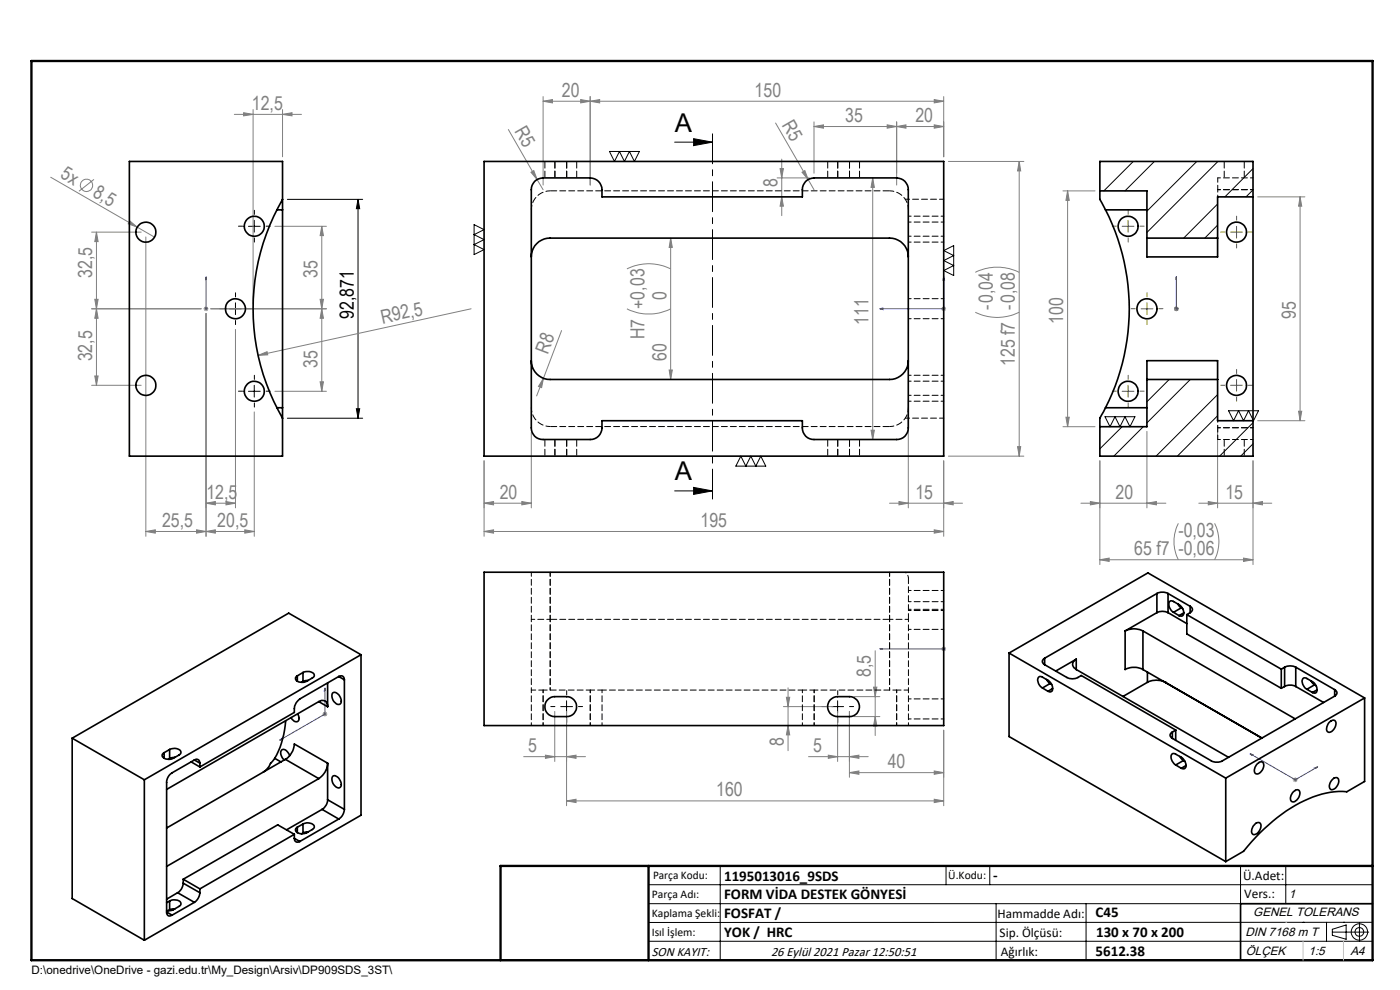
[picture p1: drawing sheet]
<svg xmlns="http://www.w3.org/2000/svg" width="297mm" height="210mm" viewBox="0 0 297 210" stroke-linecap="round" stroke-linejoin="round" font-family="sans-serif">
<g fill="none" stroke="#808080" stroke-width=".21">
<path d="M10.8 37.6l22 12.7M19.9 38.1l-3.1 2.5M49.7 24.3h14.3M51.7 23.9l2 .4-2 .3zM53.7 23.2v41.3M59.9 24.3l2-.4v.7zM59.9 23.2v10.1M107.8 27.5l6.1 10.6M112.6 36.5l.6-.3 .7 1.9zM113.9 38.1l1.3 2.1M115.2 21.5l2-.4v.7zM115.2 20.5v18.8"/>
<path d="M123.2 21.1l2 .4-2 .3zM125.2 21.5l2-.4v.7zM125.2 20.5v18.8M164.5 26.1l8.2 14.1M164.9 37.7h6.8M165.5 35.8h.7l-.4 1.9zM165.8 33.8v11.9M170.1 36.5l.6-.3 .7 1.9zM172.7 26.8l2-.3v.7zM172.7 25.9v10.9M185.1 37.7l.4 2h-.7zM185.1 37.7v55.5"/>
<path d="M188.2 26.5l2 .3-2 .4zM190.2 26.8l2-.3v.7zM190.2 25.9v13.4M198.2 26.5l2 .3-2 .4zM198.2 21.1l2 .4-2 .3zM200.2 20.5v12.8M200.2 21.5h-85M200.2 26.8h-27.5M201.2 34.2h16M216.2 34.2v62.6M216.2 34.2l.3 2.1h-.6zM19.4 49.2h10.6"/>
<path d="M20.5 49.2l.3 2.1h-.7zM20.5 49.2v32.5M27.6 46.9l1.5 1.3-1.9-.7zM30.9 50.3v63.5M58.3 48h11M68.3 48l.3 2h-.7zM68.3 48v35M133 57a10.4 10.4 0 0 1 9.3 0M142.3 50.5l.3 2h-.6zM142.3 50.5v30M165.8 41.8l.4 1.9h-.7zM206.9 57.8a10.4 10.4 0 0 1 9.3 0"/>
<path d="M225.5 40.5h6.8M226.5 40.5l.3 2h-.7zM226.5 40.5v50M266.8 41.8h10M275.8 41.8l.4 1.9h-.7zM275.8 41.8v47.4M19.4 65.5h23.3M20.1 63.5h.7l-.3 2zM20.1 79.8h.7l-.3 1.9zM20.5 65.5l.3 2h-.7zM43.2 65.5h1M43.4 65.1l.7 .8"/>
<path d="M43.7 66.5v47.3M43.7 65v1M44.1 65.1l-.7 .8M44.7 65.5h24.6M50 69.9v37.8M54.8 75.4l1.9-.8 .1 .7zM67.9 63.5h.7l-.3 2zM68.3 65.5l.3 2h-.7zM99.9 65.5l-45.1 9.9M119.1 70.1l-3.8 10.1M133 65.5a10.4 10.4 0 0 0 9.3 0M142 78.5h.6l-.3 2z"/>
<path d="M199.7 65.5h1M199.8 65.1l.8 .8M200.2 65v1M200.6 65.1l-.8 .8M206.9 66.2a10.4 10.4 0 0 0 9.3 0M249.1 65.5h1M249.2 65.1l.7 .8M249.6 65v1M249.9 65.1l-.7 .8M19.4 81.7h10.6M53.9 87.4v26.4M58.3 83h11"/>
<path d="M67.9 81h.7l-.3 2zM102.7 97.7v16.1M112.7 91.7v16M115.3 80.2l-.4 2-.7-.2zM115.3 80.2l-1.5 3.8M184.8 91.3h.7l-.4 1.9zM192.7 84.9v22.8M200.2 97.7v16.1M201.2 96.8h16M215.9 94.7h.6l-.3 2.1zM225.5 90.5h6.8M226.1 88.5h.7l-.3 2z"/>
<path d="M233.3 97.7v22.1M243.3 91.5v16.2M258.3 90.2v17.5M265.8 97.7v22.1M266.8 89.2h10M275.5 87.2h.7l-.4 2zM30.9 112.7l2-.3v.7zM30.9 112.7h23M41.7 112.4l2 .3-2 .4zM43.7 106.7l2-.3v.7zM43.7 112.7l2-.3v.7zM43.7 106.7h6.3"/>
<path d="M47.9 106.4l2.1 .3-2.1 .4zM51.9 112.4l2 .3-2 .4zM102.7 106.7l2-.3v.7zM102.7 106.7h10M102.7 112.7l2-.3v.7zM102.7 112.7h97.5M110.7 106.4l2 .3-2 .4zM188.7 106.7h15.5M190.7 106.4l2 .3-2 .4zM198.2 112.4l2 .3-2 .4zM200.2 106.7l2-.3v.7zM229.3 106.7h18"/>
<path d="M231.3 106.4l2 .3-2 .4zM233.3 118.7l2-.3v.7zM233.3 118.7h32.5M243.3 106.7l2-.3v.7zM250 111a8.6 8.6 0 0 0 0 7.7M254.3 106.7h15.5M256.3 106.4l2 .3-2 .4zM257.7 111a8.6 8.6 0 0 1 0 7.7M263.8 118.4l2 .3-2 .4zM265.8 106.7l2-.3v.7zM185.7 138v18M199.7 137.6h1"/>
<path d="M199.8 137.3l.8 .7M200.2 137.2v.9M200.6 137.3l-.8 .7M68.4 151.5h1M68.6 151.1l.7 .7M68.9 151v1M69.3 151.1l-.7 .7M117.7 150.9v10.6M120.2 150.9v20M166.2 149.9h10.5M166.8 147.9h.7l-.3 2zM167.2 153.9l.3 2h-.7z"/>
<path d="M167.2 145.9v13.3M177.7 150.9v10.6M180.2 150.9v14M181.2 147.8h5.5M181.2 152h5.5M185.3 145.8h.7l-.3 2zM185.7 152l.3 2h-.7zM200.2 154.9v16M111.1 160.5h13.1M115.7 160.2l2 .3-2 .4zM120.2 169.9l2-.4v.7zM120.2 169.9h80"/>
<path d="M120.2 160.5l2-.3v.7zM171.5 160.5h12.7M175.7 160.2l2 .3-2 .4zM180.2 163.9l2-.4v.7zM180.2 163.9h20M180.2 160.5l2-.3v.7zM198.2 163.5l2 .4-2 .3zM198.2 169.5l2 .4-2 .3zM274.2 165.4h1.1M274.4 165.1l.7 .7M274.8 164.9v1M275.1 165.1l-.7 .7"/>
<circle cx="18.3" cy="39.3" r="1.3"/>
</g>
<g fill="none" stroke="#000" stroke-width=".21">
<path d="M129.3 32.1h6.3l-1 2.1-1.1-2.1-1 2.1-1.1-2.1-1 2.1zM143.1 30.2h8M147.1 29.4l4 .8-4 .7zM52.7 48h2.5M53.9 46.7v2.5M61 42.3h15.9M76 42.3l.3 2h-.7zM76 42.3v46.4M100.6 47.7l2.1 1-2.1 1.1 2.1 1-2.1 1.1 2.1 1-2.1 1.1zM200.2 53.2l2.1-1.1v6.3l-2.1-1 2.1-1.1-2.1-1 2.1-1.1zM48.7 65.5h2.5M50 64.2v2.5"/>
<path d="M52.7 83h2.5M53.9 81.7v2.5M61 88.7h15.9M75.6 86.7h.7l-.3 2zM157.2 96.8l1 2.1 1.1-2.1 1 2.1 1.1-2.1 1.1 2.1h-6.4zM234.4 88.4h6.4l-1.1 2.1-1-2.1-1.1 2.1-1.1-2.1-1 2.1zM260.6 87.1h6.4l-1.1 2.1-1-2.1-1.1 2.1-1.1-2.1-1 2.1zM143.1 104.1h8M147.1 103.4l4 .7-4 .8zM119 149.9h2.5M120.2 148.7v2.5M176.5 149.9h2.5"/>
<path d="M177.7 148.7v2.5M137.6 187.7h153.6M137.6 191.7h153.6M137.6 199.7h153.6M152.8 183.7v20M200.7 183.7v4M210 183.7v4M211.3 191.7v12M230.4 191.7v12M263.2 183.7v20M272.8 183.7v8M276.4 195.6h.1"/>
<path d="M281.4 195.6v4.1M282.6 197.7h7.8M282.6 197.1l3-.9v3l-3-.8zM285 195.6h.1M288.4 195.8v3.8M291.2 195.6l-153.6 .1"/>
<circle cx="288.4" cy="197.7" r="1.74"/>
<circle cx="288.4" cy="197.7" r=".93"/>
</g>
<g fill="none" stroke="#00f" stroke-width=".21">
<path d="M43.7 58.7v.7v-.7M43.7 58.7v6.8M200.2 58.7l.2 .7h-.4zM200.2 58.7v6.8h-13.5M249.6 58.7v.7v-.7M249.6 58.7v6.8M43.7 65.3v.4zM43.7 65.5h.1M186.7 65.5l.6-.2v.4zM249.6 65.3v.4zM249.6 65.5h.1M186.7 137.6h.6h-.6"/>
<path d="M186.7 137.6h13.5M200 137.6h.4zM200.2 137.6h.1M59.3 157l.5-.4v.3zM68.9 145.9l.1 .5-.2 .2zM68.9 145.9v5.6l-9.6 5.5M265.2 159.9l.6 .2-.3 .1zM265.2 159.9l9.6 5.5 4.7-2.7M278.9 162.9l.6-.2-.3 .3z"/>
</g>
<g fill="none" stroke="#000" stroke-width=".21" stroke-dasharray="15.2 1.3 1.3 1.3">
<path d="M51.5 48h-.9M54 45.5v-.9M54 50.5v.9M56.5 48h.8M47.5 65.5h-.9M50 63v-.9M50 68v.9M52.5 65.5h.8M51.5 83h-.9M54 80.5v-.9M54 85.5v.9M56.5 83h.8"/>
<path d="M117.7 149.9h-.9M120.2 147.4v-.9M120.2 152.4v.9M122.7 149.9h.9M175.2 149.9h-.9M177.7 147.4v-.9M177.7 152.4v.9M180.2 149.9h.9"/>
</g>
<path d="M151.2 28.1v78" fill="none" stroke="#000" stroke-width=".21" stroke-dasharray="6.3 1.3 1.3 1.3" stroke-dashoffset="-.2"/>
<g fill="none" stroke="#808000" stroke-width=".21" stroke-dasharray="15.2 1.3 1.3 1.3">
<path d="M236.8 48h-.8M239.3 45.5v-.9M239.3 50.5v.9M241.8 48h.9M259.8 49.2h-.8M262.3 46.7v-.8M262.3 51.7v.9M264.8 49.2h.9M240.8 65.5h-.8M243.3 63v-.9M243.3 68v.9M245.8 65.5h.9"/>
<path d="M262.3 79.2v-.8M236.8 83h-.8M239.3 80.5v-.9M239.3 85.5v.9M241.8 83h.9M259.8 81.7h-.8M262.3 84.2v.9M264.8 81.7h.9"/>
</g>
<path d="M238.1 48h2.5M239.3 46.7v2.5M261.1 49.2h2.5M262.3 48v2.5M242.1 65.5h2.5M243.3 64.2v2.5M238.1 83h2.5M239.3 81.7v2.5M261.1 81.7h2.5M262.3 80.5v2.5" fill="none" stroke="#808000" stroke-width=".21"/>
<path d="M291.2 191.7h-28v12M106.2 203.7h185" fill="none" stroke="#000" stroke-width=".35"/>
<path d="M6.7 12.9h284.5v190.8h-284.5zM137.6 183.7v20M291.2 183.7h-185v20" fill="none" stroke="#000" stroke-width=".5"/>
<path d="M272.8 195.6h.1M276.4 199.7v4M285 199.7v4" fill="none" stroke="#c0c0c0" stroke-width=".21"/>
<path d="M147.1 29.4l4 .8-4 .7zM147.1 103.4l4 .7-4 .8z" fill="#000"/>
<g fill="#00f">
<path d="M200.2 58.7l.2 .7h-.4zM186.7 65.5l.6-.2v.4z"/>
<path d="M68.9 145.9l.1 .5-.2 .2zM59.3 157l.5-.4v.3zM278.9 162.9l.6-.2-.3 .3zM265.2 159.9l.6 .2-.3 .1zM200 137.6h.4zM186.7 137.6h.6z"/>
<path d="M43.7 58.7v.7zM43.7 65.3v.4z"/>
<path d="M249.6 58.7v.7zM249.6 65.3v.4zM249.6 58.7v.7zM249.6 65.3v.4z"/>
</g>
<path d="M76 42.3l.3 2h-.7zM75.6 86.7h.7l-.3 2z" fill="#000"/>
<g fill="#808080">
<path d="M112.6 36.5l.6-.3 .7 1.9z"/>
<path d="M170.1 36.5l.6-.3 .7 1.9z"/>
<path d="M27.6 46.9l1.5 1.3-1.9-.7z"/>
<path d="M54.8 75.4l1.9-.8 .1 .7z"/>
<path d="M115.3 80.2l-.4 2-.7-.2z"/>
<path d="M123.2 21.1l2 .4-2 .3zM115.2 21.5l2-.4v.7z"/>
<path d="M59.9 24.3l2-.4v.7zM51.7 23.9l2 .4-2 .3z"/>
<path d="M198.2 169.5l2 .4-2 .3zM120.2 169.9l2-.4v.7z"/>
<path d="M30.9 112.7l2-.3v.7zM41.7 112.4l2 .3-2 .4zM175.7 160.2l2 .3-2 .4zM180.2 160.5l2-.3v.7zM115.7 160.2l2 .3-2 .4zM120.2 160.5l2-.3v.7z"/>
<path d="M43.7 106.7l2-.3v.7zM47.9 106.4l2.1 .3-2.1 .4z"/>
<path d="M102.7 112.7l2-.3v.7zM198.2 112.4l2 .3-2 .4z"/>
<path d="M231.3 106.4l2 .3-2 .4zM243.3 106.7l2-.3v.7z"/>
<path d="M190.7 106.4l2 .3-2 .4zM200.2 106.7l2-.3v.7zM190.2 26.8l2-.3v.7zM198.2 26.5l2 .3-2 .4zM125.2 21.5l2-.4v.7zM198.2 21.1l2 .4-2 .3z"/>
<path d="M263.8 118.4l2 .3-2 .4zM233.3 118.7l2-.3v.7z"/>
<path d="M188.2 26.5l2 .3-2 .4zM172.7 26.8l2-.3v.7z"/>
<path d="M110.7 106.4l2 .3-2 .4zM102.7 106.7l2-.3v.7z"/>
<path d="M256.3 106.4l2 .3-2 .4zM265.8 106.7l2-.3v.7z"/>
<path d="M67.9 63.5h.7l-.3 2zM68.3 48l.3 2h-.7zM20.1 63.5h.7l-.3 2zM20.5 49.2l.3 2.1h-.7z"/>
<path d="M215.9 94.7h.6l-.3 2.1zM216.2 34.2l.3 2.1h-.6z"/>
<path d="M166.8 147.9h.7l-.3 2zM167.2 153.9l.3 2h-.7z"/>
<path d="M68.3 65.5l.3 2h-.7zM67.9 81h.7l-.3 2zM20.5 65.5l.3 2h-.7zM20.1 79.8h.7l-.3 1.9zM185.3 145.8h.7l-.3 2zM185.7 152l.3 2h-.7z"/>
<path d="M165.5 35.8h.7l-.4 1.9zM165.8 41.8l.4 1.9h-.7zM226.5 40.5l.3 2h-.7zM226.1 88.5h.7l-.3 2z"/>
<path d="M142.3 50.5l.3 2h-.6zM142 78.5h.6l-.3 2z"/>
<path d="M185.1 37.7l.4 2h-.7zM184.8 91.3h.7l-.4 1.9z"/>
<path d="M275.8 41.8l.4 1.9h-.7zM275.5 87.2h.7l-.4 2z"/>
<path d="M43.7 112.7l2-.3v.7zM51.9 112.4l2 .3-2 .4zM180.2 163.9l2-.4v.7zM198.2 163.5l2 .4-2 .3z"/>
</g>
<g fill="none" stroke="#000" stroke-width=".35">
<path d="M102.7 34.2h97.5v62.6h-97.5zM113.4 38.5a2.71 2.71 0 0 1 1.8-.8h10a2.53 2.53 0 0 1 2.5 2.5v1.6h42.5a3.7 3.7 0 0 1 .7-3.3 2.72 2.72 0 0 1 1.8-.8h17.5a2.47 2.47 0 0 1 2.5 2.5v50.6a2.41 2.41 0 0 1-2.5 2.4h-17.5a2.41 2.41 0 0 1-2.5-2.4v-1.6h-42.5a3.4 3.4 0 0 1-1.1 3.6l-1.4 .4h-10a2.41 2.41 0 0 1-2.5-2.4v-50.6a2.47 2.47 0 0 1 .7-1.7zM58.7 44.5h1.2M59.9 42.3a46.3 46.3 0 0 0 0 46.4M59.9 42.3v2.2M59.9 42.3v-8.1h-32.5v62.6h32.5v-8.1M59.9 44.5v42M112.7 54.5a4 4 0 0 1 4-4h72a4 4 0 0 1 4 4M233.3 40.5v.7a3.3 3.3 0 0 0 .8 2.6l.4 .7M233.3 40.5v-6.3h32.5v62.6h-32.5v-6.3M233.3 40.5h10v10M234.5 44.5a46.2 46.2 0 0 1 0 42"/>
<path d="M234.5 44.5h8.8M243.3 50.5v4h15v-4M243.3 50.5h15M265.8 41.8h-7.5v8.7M112.7 76.5a4 4 0 0 0 4 4h72a4 4 0 0 0 4-4M58.7 86.5h1.2M59.9 86.5v2.2M234.5 86.5l-1.2 2.2v1.8M234.5 86.5h8.8M243.3 80.5v-4h15v4M243.3 80.5h15M243.3 80.5v10h-10"/>
<path d="M258.3 80.5v8.7h7.5M76.6 138.9v34l-46 26.6M76.6 138.9l-46 26.5M76.6 138.9l-15.4-8.8-45.9 26.5M102.7 121.4h97.5v32.5h-97.5zM214.1 138.5l45.9 26.6M214.1 138.5l29.4-17 46 26.6M214.1 138.5v17.7l45.9 26.6M221.6 139.6a.73 .73 0 0 0-.5 .7 .73 .73 0 0 0 .5 .7M221.6 139.6v1.4M228.3 139.8a1.16 1.16 0 0 0-.8 1.1 1.16 1.16 0 0 0 .8 1.1M228.3 139.8l-4.3 2.5"/>
<path d="M228.3 139.8v2.2M238.7 133.8a4.1 4.1 0 0 1 3.8 0M238.7 133.8v8.2a4.1 4.1 0 0 1 3.8 0M242.5 133.8l32.3 18.7M242.5 133.8v8.2M245.4 125.9a2.62 2.62 0 0 1 2.4 0M245.4 130a2.62 2.62 0 0 1 2.4 0M245.4 125.9l-23.8 13.7M245.4 130l-6.7 3.8M245.4 125.9v4.1M247.8 125.9l4.7 2.7M247.8 130l4 2.3"/>
<path d="M247.8 125.9v4.1M249 129.9a1.72 1.72 0 0 1-.8-2.4l.8 .1a3.7 3.7 0 0 1 1.7 1.2 1.23 1.23 0 0 1 0 1.9l-.6-.1M249 129.9l1.1 .7M249.8 128.1l.8 .8M250.6 128.9l-1.6 1M250.6 128.9l.3 .2M251.1 130l-1 .6M251.8 130.4l20 11.5M251.8 130.4v4.1l20 11.5M252.5 128.6a.7 .7 0 0 1 .5 .7 .7 .7 0 0 1-.5 .7M252.5 130l-.7 .4M252.5 128.6v1.4"/>
<path d="M15.3 156.6l15.3 8.8M15.3 156.6v34l15.3 8.9M34.8 159.7v1.1M36 159a1.75 1.75 0 0 1 2.4 .5l-.2 .5-1.4 .8a1.77 1.77 0 0 1-2.4-.5l.1-.3 .3-.3M36 159l-1.2 .7M36 159v1.9M60.6 152.9a19.2 19.2 0 0 1-2.3 8M63.1 143.4v1.1M63.1 151.4a1.13 1.13 0 0 1-.1 1.7l-.6-.1-.7-.8M64.3 142.7a1.74 1.74 0 0 1 2.4 .5l-.2 .5-1.4 .8a1.92 1.92 0 0 1-2.4-.4v-.3l.4-.4M64.3 142.7l-1.2 .7M64.3 142.7v1.9"/>
<path d="M64.3 144.6l-.3 .1M65.4 144.3l-1.1 .3M67.6 148.8a1.13 1.13 0 0 1 1.4-.1 1.13 1.13 0 0 1 .5 1.2M67.6 148.8l-32.3 18.7M67.6 148.8l1.9 1.1M69.5 144.9v5M70.5 147.1a1.16 1.16 0 0 1 1.7 .8 .88 .88 0 0 1-.4 1.5 1.87 1.87 0 0 1-1.3-2.3zM71.9 143.5a.74 .74 0 0 1 .8-.1 .74 .74 0 0 1 .4 .8M71.9 143.5l-8.3 4.8a2.87 2.87 0 0 0-1.2 2.8l-20 11.6M71.9 143.5l1.2 .7M73.1 144.2v27.5M116.1 148.5a2.01 2.01 0 0 1 1.6-.7h2.5a2.12 2.12 0 0 1 2.1 2.1 2.12 2.12 0 0 1-2.1 2.1h-2.5a2.1 2.1 0 0 1-1.9-1.3 2.1 2.1 0 0 1 .3-2.2z"/>
<path d="M176.1 148.5a2.16 2.16 0 0 1 1.6-.7h2.5a2.12 2.12 0 0 1 2.1 2.1 2.12 2.12 0 0 1-2.1 2.1h-2.5a2.12 2.12 0 0 1-1.9-1.2 2.12 2.12 0 0 1 .3-2.3zM221.2 145.9a1.75 1.75 0 0 1-.8-2.3l.3-.1 .5 .1a3.7 3.7 0 0 1 1.7 1.3 1.45 1.45 0 0 1 .2 1.8l-.4 .1-.4-.2M221.2 145.9l1.1 .7M221.6 141l4.7 2.7a2.72 2.72 0 0 0 3.1-.4l20 11.6M222 144.1l.8 .9M222.8 145l-1.6 .9M222.8 145l.3 .2M223.3 146l-1 .6M228.3 142l32.3 18.6M242.5 142l25.2 14.6M243.4 144.7a4.1 4.1 0 0 1 3.8 0M243.4 144.7l-5.2 3"/>
<path d="M243.4 142.5v2.2M247.2 144.7h.1M248.7 155.3a.7 .7 0 0 0-.5 .7 .7 .7 0 0 0 .5 .6M248.7 155.3v1.3M249.4 154.9l-.7 .4M249.4 154.9v2.1M271.8 141.9v4.1M272.5 141.5a2.62 2.62 0 0 1 2.4 0M272.5 145.6a2.62 2.62 0 0 1 2.4 0M272.5 141.5l-.7 .4M272.5 145.6l-.7 .4M272.5 141.5v4.1"/>
<path d="M274.9 141.5l8.2 4.8M274.9 145.6l5.9 3.4M274.9 141.5v4.1M277.2 146.2a1.72 1.72 0 0 1-.7-2.3h.7a3.7 3.7 0 0 1 1.8 1.3 1.31 1.31 0 0 1 0 1.8l-.6-.1M277.2 146.2l1.2 .7M278.1 144.4l.8 .9M278.9 145.3l-1.7 .9M278.9 145.3l.3 .1M279.4 146.3l-1 .6M282 153.2a.74 .74 0 0 1 .8-.5 .74 .74 0 0 1 .6 .6 1.77 1.77 0 0 1-1.6 2 1.48 1.48 0 0 1 .2-2.1zM283.1 147.7l-23.8 13.7a2.62 2.62 0 0 1-2.3 0l-8.3-4.8M283.1 146.3a.73 .73 0 0 1 .5 .7 .73 .73 0 0 1-.5 .7"/>
<path d="M283.1 146.3v1.4M289.5 148.1v17.7l-3.8 2.1a20.7 20.7 0 0 0-13.8 4.8 42 42 0 0 0-8.1 7.9l-3.8 2.2M289.5 148.1l-29.5 17M30.6 165.4v34.1M36 160.9l-.3 .2M37.1 160.6l-1.1 .3M40.5 161.6l1.9 1.1M41.2 161.2a.72 .72 0 0 1 .9-.1 .72 .72 0 0 1 .3 .8M41.2 161.2l-4.7 2.7a2.46 2.46 0 0 0-1.2 2.1v27.5M41.2 161.2l1.2 .7M42.4 161.9v.8M58.3 160.9l-.9 1a4 4 0 0 1-1.5 1.9"/>
<path d="M58.3 160.9l1.3 .7M60.5 161.1a4.2 4.2 0 0 0 1.9-3.3l7.1 4.1M60.5 161.1l-25.2 14.5M60.5 161.1l7.1 4.1M61.5 160.3a1.41 1.41 0 0 0-1.7-1.2 1.61 1.61 0 0 0 .5 2.1M62.4 177.8a.72 .72 0 0 0 .4 .8 .72 .72 0 0 0 .8-.1M62.4 177l-20 11.6M62.4 177v.8M62.4 177l-3.5-2-20 11.5M62.4 177.8l1.2 .7M63.1 175.5v1.1M64.3 174.8a1.77 1.77 0 0 1 2.4 .5l-.2 .5-1.4 .8a1.75 1.75 0 0 1-2.4-.5l.1-.4 .3-.2"/>
<path d="M64.3 174.8v1.9M64.3 174.8l-1.2 .7M64.3 176.7l-.3 .2M65.4 176.5l-1.1 .2M67.6 165.2l-32.3 18.6M68.3 171.7l-7.5 4.3M68.3 171.7l3.6 2M69.5 161.9a4.1 4.1 0 0 1-1.9 3.3M69.5 169.6a2.46 2.46 0 0 1-1.2 2.1M69.5 161.9v7.7M69.5 169.6l3.6 2.1M70.6 164.6a1.62 1.62 0 0 1 1.8 1.8 .66 .66 0 0 1-.5 .7 .66 .66 0 0 1-.7-.3 1.73 1.73 0 0 1-.6-2.2z"/>
<path d="M71.9 173.7l-8.3 4.8M73.1 171.7a2.61 2.61 0 0 1-1.2 2M249.4 162.3a1.81 1.81 0 0 1-.7-2.4h.5l1.4 .7a1.83 1.83 0 0 1 .8 2.4h-.8M249.4 162.3l1.2 .7M250.3 160.5l.8 .8M251.1 161.3l-1.7 1M251.1 161.3l.3 .2M251.6 162.4l-1 .6M260 165.1v17.7M266.3 174.7a.7 .7 0 0 1 1-.1 .7 .7 0 0 1 .2 .9 1.65 1.65 0 0 1-1.6 1.5 1.56 1.56 0 0 1 .4-2.3zM266.7 162.1a.72 .72 0 0 1 .7-.5 .72 .72 0 0 1 .7 .5 1.78 1.78 0 0 1-1.6 2 1.4 1.4 0 0 1 .2-2zM274.4 168a.75 .75 0 0 1 .7-.5 .75 .75 0 0 1 .7 .6 1.84 1.84 0 0 1-1.7 2 1.4 1.4 0 0 1 .3-2.1z"/>
<path d="M282.6 165.4a.78 .78 0 0 1 1.2-.4 .78 .78 0 0 1 .1 1.2 1.36 1.36 0 0 1-1.7 1.2 1.51 1.51 0 0 1 .4-2zM35.3 193.5a.7 .7 0 0 0 .4 .7 .7 .7 0 0 0 .8-.1M35.3 193.5l1.2 .6M36 191.1a1.92 1.92 0 0 1 2.3 .4l.1 .3-.2 .3-1.4 .9-.8 .2-.7-.1M36 191.1v1.9M36 191.1l-.7 .4M36 193l-.3 .2M37.1 192.8l-1.1 .2M37.7 189.4l-2.4 1.3M37.7 189.4l3.5 2M38.9 187.4a2.48 2.48 0 0 1-1.2 2M38.9 186.5v.9"/>
<path d="M38.9 187.4l3.5 2M38.9 186.5l3.5 2.1M41.2 191.4l-4.7 2.7M42.4 189.4a2.71 2.71 0 0 1-1.2 2M42.4 188.6v.8"/>
<circle cx="31" cy="49.2" r="2.13"/>
<circle cx="53.9" cy="48" r="2.12"/>
<circle cx="239.3" cy="48" r="2.12"/>
<circle cx="262.3" cy="49.2" r="2.13"/>
<circle cx="50" cy="65.5" r="2.11"/>
<circle cx="243.3" cy="65.5" r="2.12"/>
<circle cx="31" cy="81.7" r="2.13"/>
<circle cx="54" cy="83" r="2.13"/>
<circle cx="239.3" cy="83" r="2.12"/>
<circle cx="262.3" cy="81.8" r="2.12"/>
</g>
<g fill="none" stroke="#000" stroke-width=".21" stroke-dasharray="1.3 .6" stroke-dashoffset="-.2">
<path d="M115.6 34.2v3.5M117.7 37.7v-3.5M120.2 37.7v-3.5M122.3 37.7v-3.5M175.6 34.2v3.5M177.7 37.7v-3.5M180.2 37.7v-3.5M182.3 37.7v-3.5M259.7 37.7v-3.5M264 37.7v-3.5M115.6 93.2v3.5M117.7 96.7v-3.5"/>
<path d="M120.2 96.7v-3.5M122.3 96.7v-3.5M175.6 93.2v3.5M177.7 96.7v-3.5M180.2 96.7v-3.5M182.3 96.7v-3.5M259.7 96.7v-3.5M264 96.7v-3.5"/>
</g>
<path d="M112.7 44.5a4 4 0 0 1 4-4M188.7 40.5a4 4 0 0 1 4 4M192 42.3h8.2M116.7 90.5a4 4 0 0 1-4-4M192.7 86.5a4 4 0 0 1-4 4M200.2 88.7h-8.2M112.7 131.4v-10M116.7 131.4v-10M188.7 131.4v-10M125.2 146.4h-10" fill="none" stroke="#000" stroke-width=".21" stroke-dasharray="1.3 .6" stroke-dashoffset=".4"/>
<path d="M116.7 40.5h72M188.7 90.5h-72M116.7 131.4h72" fill="none" stroke="#000" stroke-width=".21" stroke-dasharray="1.3 .6" stroke-dashoffset="-.1"/>
<g fill="none" stroke="#000" stroke-width=".21" stroke-dasharray="1.3 .6" stroke-dashoffset=".7">
<path d="M258.3 37.7h7.5M192.7 51.4h7.5M192.7 50.1h7.5M200.2 47.1h-7.5M200.2 45.9h-7.5M258.3 40.2h7.5M192.7 67.6h7.5M200.2 79.6h-7.5M200.2 63.4h-7.5M192.7 83.9h7.5M192.7 85.1h7.5M200.2 80.9h-7.5"/>
<path d="M258.3 93.2h7.5M258.3 90.7h7.5M192.7 122.6l-.3-.8-.4-.4M192.7 127.6h7.5M192.7 129.5h7.5M192.7 133.5h7.5M200.2 125.3h-7.5M200.2 129.3h-7.5M112.7 146.4v7.5M115.2 146.4v7.5M125.2 146.4v7.5M127.7 146.4v7.5"/>
<path d="M170.2 146.4v7.5M172.7 146.4v7.5M190.2 146.4v7.5M192.7 146.4v7.5M192.7 152.5h7.5M200.2 148.3h-7.5"/>
</g>
<g fill="none" stroke="#000" stroke-width=".21">
<path d="M240.4 34.2l-6.2 6.3M244.9 34.2l-6.2 6.3M253.9 34.2l-10.6 10.6M258.4 34.2l-15.1 15.1M265.8 35.8l-5.9 6M258.3 43.3l-7.2 7.2M258.3 47.8l-2.7 2.7M265.8 40.3l-1.5 1.5M238.1 90.5l-4.8 4.7M242.5 90.5l-6.2 6.3M248 80.5l-4.7 4.7M252.5 80.5l-9.2 9.2"/>
<path d="M258.3 83.7l-13 13.1M258.3 88.2l-8.5 8.6M265.8 89.7l-7.1 7.1M265.8 94.1l-2.6 2.7"/>
</g>
<path d="M258.3 37.7v2.5M258.3 93.2v-2.5M115.2 146.4h-2.5M127.7 146.4h-2.5M170.2 146.4h-42.5M172.7 146.4h-2.5M192.7 146.4h-2.5" fill="none" stroke="#000" stroke-width=".21" stroke-dasharray="1.3 .6" stroke-dashoffset=".3"/>
<path d="M258.3 40.2v1.5M258.3 90.7v-1.5M112.7 131.4v15M116.7 131.4v15M188.7 131.4v15M192.7 131.4v15" fill="none" stroke="#000" stroke-width=".21" stroke-dasharray="1.3 .6" stroke-dashoffset=".8"/>
<path d="M112.7 131.4h4M188.7 131.4h4M190.2 146.4h-17.5" fill="none" stroke="#000" stroke-width=".21" stroke-dasharray="1.3 .6" stroke-dashoffset=".5"/>
<path d="M192.7 131.4v-8.8" fill="none" stroke="#000" stroke-width=".21" stroke-dasharray="1.3 .6"/>
<g font-size="5.5">
<text x="143.2" y="27.9">A</text>
<text x="143.2" y="101.9">A</text>
</g>
<g font-size="4.1" fill="#808080">
<text x="53.4" y="23.3">12,5</text>
<text x="119.2" y="20.5">20</text>
<text x="160.1" y="20.5">150</text>
<text x="109.1" y="27.8" transform="rotate(60 109.1 27.8)">R5</text>
<text x="165.8" y="26.4" transform="rotate(60 165.8 26.4)">R5</text>
<text x="179.3" y="25.9">35</text>
<text x="194.2" y="25.9">20</text>
<text x="12.6" y="37.6" transform="rotate(30 12.6 37.6)">5x</text>
<text x="19.5" y="41.6" transform="rotate(30 19.5 41.6)">8,5</text>
<text x="164.9" y="39.7" transform="rotate(-90 164.9 39.7)">8</text>
<text x="19.5" y="58.9" transform="rotate(-90 19.5 58.9)">32,5</text>
<text x="67.4" y="58.9" transform="rotate(-90 67.4 58.9)">35</text>
<text x="141.4" y="63.5" transform="rotate(-90 141.4 63.5)">0</text>
<text x="210.6" y="65.8" transform="rotate(-90 210.6 65.8)">-0,04</text>
<text x="81.2" y="68.7" transform="rotate(-12 81.2 68.7)">R92,5</text>
<text x="136.7" y="71.9" transform="rotate(-90 136.7 71.9)">H7 +0,03</text>
<text x="184.2" y="69" transform="rotate(-90 184.2 69)">111</text>
<text x="225.6" y="68.7" transform="rotate(-90 225.6 68.7)">100</text>
<text x="274.9" y="67.7" transform="rotate(-90 274.9 67.7)">95</text>
<text x="19.5" y="76.7" transform="rotate(-90 19.5 76.7)">32,5</text>
<text x="116.2" y="75.2" transform="rotate(-69 116.2 75.2)">R8</text>
<text x="141.4" y="76.6" transform="rotate(-90 141.4 76.6)">60</text>
<text x="215.3" y="77.6" transform="rotate(-90 215.3 77.6)">125 f7 -0,08</text>
<text x="67.4" y="78.1" transform="rotate(-90 67.4 78.1)">35</text>
<text x="43.8" y="105.8">12,5</text>
<text x="106" y="105.8">20</text>
<text x="194.2" y="105.8">15</text>
<text x="236.7" y="105.8">20</text>
<text x="260" y="105.8">15</text>
<text x="34.4" y="111.8">25,5</text>
<text x="46.1" y="111.8">20,5</text>
<text x="148.6" y="111.8">195</text>
<text x="250" y="113.9">-0,03</text>
<text x="240.6" y="117.8">65 f7 -0,06</text>
<text x="184.8" y="143.7" transform="rotate(-90 184.8 143.7)">8,5</text>
<text x="112" y="159.6">5</text>
<text x="166.3" y="158.3" transform="rotate(-90 166.3 158.3)">8</text>
<text x="172.5" y="159.6">5</text>
<text x="188.3" y="163">40</text>
<text x="151.9" y="169">160</text>
</g>
<text font-size="4.1" x="75" y="67.6" transform="rotate(-90 75 67.6)">92,871</text>
<g font-size="3.2">
<text x="153.6" y="186.8">1195013016_9SDS</text>
<text x="153.6" y="190.8">FORM VİDA DESTEK GÖNYESİ</text>
<text x="210.7" y="186.6">-</text>
<text x="153.6" y="194.8">FOSFAT /</text>
<text x="232.4" y="194.5">C45</text>
<text x="153.6" y="198.8">YOK / HRC</text>
<text x="232.4" y="202.8">5612.38</text>
<text x="232.5" y="198.8">130 x 70 x 200</text>
</g>
<g font-size="2.8">
<text x="263.7" y="186.7">Ü.Adet:</text>
<text x="263.9" y="190.5">Vers.:</text>
<text x="211.6" y="194.8">Hammadde Adı:</text>
<text x="138.3" y="202.8">SON KAYIT:</text>
<text x="163.6" y="202.8">26 Eylül 2021 Pazar 12:50:51</text>
<text x="212.1" y="198.7">Sip. Ölçüsü:</text>
<text x="212.3" y="202.7">Ağırlık:</text>
</g>
<g font-size="2.6">
<text x="273.4" y="190.4">1</text>
<text x="265.9" y="194.4">GENEL TOLERANS</text>
<text x="264.2" y="198.5">DIN 7168 m T</text>
<text x="264.3" y="202.6">ÖLÇEK</text>
<text x="277.6" y="202.6">1:5</text>
<text x="286.5" y="202.6">A4</text>
</g>
<g font-size="2.5">
<text x="138.3" y="190.5">Parça Adı:</text>
<text x="138.5" y="186.5">Parça Kodu:</text>
<text x="201.2" y="186.5">Ü.Kodu:</text>
<text x="138.3" y="194.5">Kaplama Şekli:</text>
<text x="138.3" y="198.6">Isıl İşlem:</text>
<text x="6.7" y="206.7">D:\onedrive\OneDrive - gazi.edu.tr\My_Design\Arsiv\DP909SDS_3ST\</text>
</g>
</svg>
